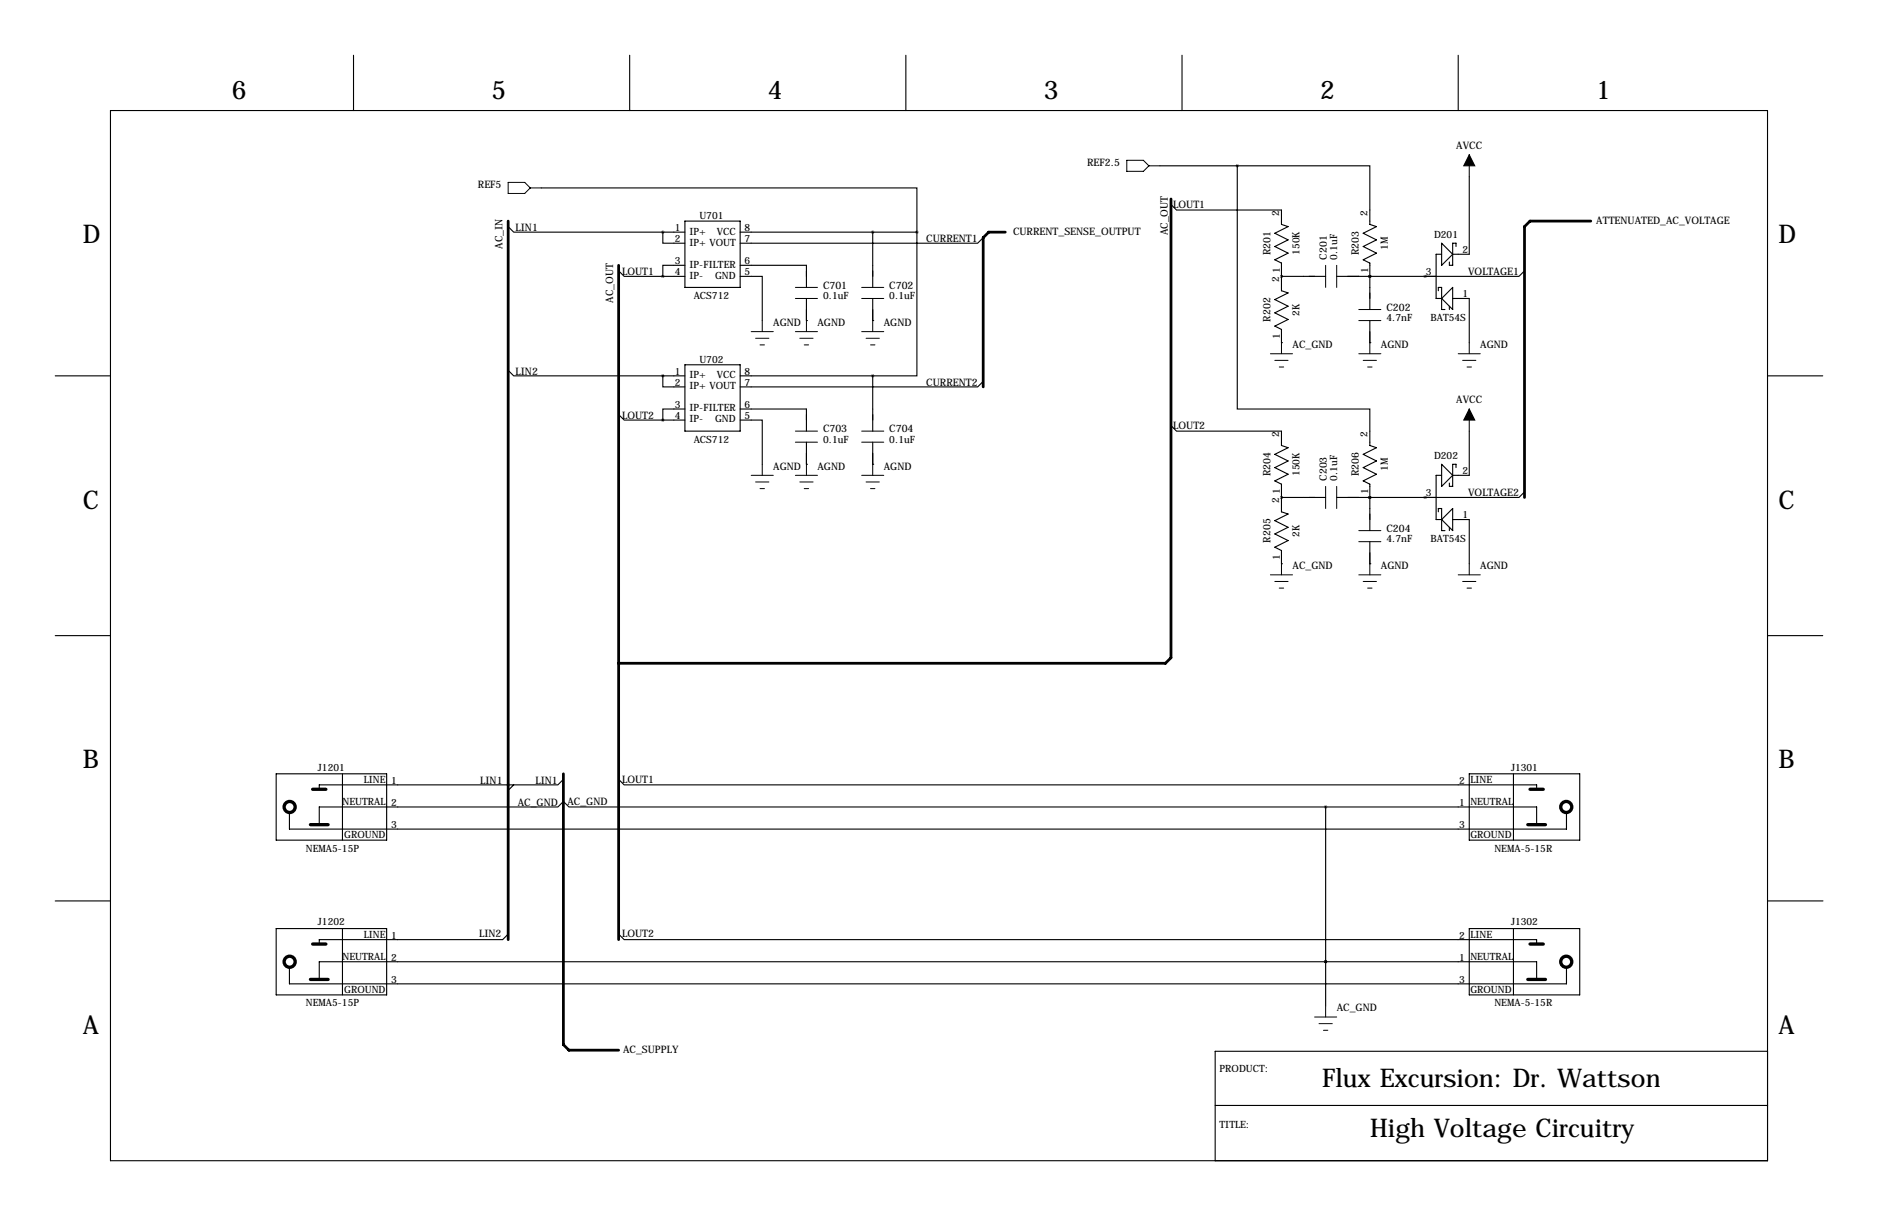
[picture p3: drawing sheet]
<svg xmlns="http://www.w3.org/2000/svg" width="432mm" height="279mm" viewBox="0 0 432 279" stroke-linecap="round" stroke-linejoin="round" font-family="sans-serif">
<g fill="none" stroke="#000" stroke-width=".25">
<path d="M81.3 12.7v12.7M144.8 12.7v12.7M208.3 12.7v12.7M271.8 12.7v12.7M335.3 12.7v12.7M25.4 25.4h381v241.3h-381zM266.7 38.1h17.8M284.5 38.1h30.5v13.5l1.5 .5-3.1 1.5 3.1 1.5-3.1 1.5 3.1 1.6-3.1 1.5 1.6 .8v10.6M284.5 38.1v55.9h30.5v8.4l1.5 .5-3.1 1.5 3.1 1.5-3.1 1.5 3.1 1.6-3.1 1.5 1.6 .8v10.6M116.8 52.1l1.3 1.2h34.3M124.5 43.2h86.3v10.1M152.4 53.3v2.6h5.1"/>
<path d="M152.4 53.3h5.1M157.5 50.8h12.7v15.2h-12.7zM170.2 53.3h40.6M200.7 53.3v12.7M210.8 53.3v33.1h-10.1M226.1 54.6l-1.3 1.3h-54.6M269.2 47l1.3 1.3h24.1v3.3l1.6 .5-3.1 1.5 3.1 1.5-3.1 1.5 3.1 1.6-3.1 1.5 1.5 .8v6.3l1.6 .5-3.1 1.5 3.1 1.6-3.1 1.5 3.1 1.5-3.1 1.5 1.5 .8v3M331.5 58.4h-1.3v10.2h1.3M331.5 55.9l2.5 2.5-2.5 2.6zM334.8 56.6v-.7h-.8v5.1h-.8v-.8M337.8 40.6v17.8h-3.8M142.2 62.2l1.3 1.3h8.9"/>
<path d="M152.4 63.5h5.1M157.5 61h-5.1v2.5M170.2 63.5h5.1v10.2M170.2 61h15.2v5M185.4 73.7h.1M185.4 68.6v5.1M200.7 73.7h.1M200.7 68.6v5.1M294.6 63.5h.1M294.6 78.7h.1M294.6 63.5h10.2M307.3 63.5h22.9"/>
<path d="M315 78.7h.1M315 63.5h.1M315 73.7v5M327.7 63.5h.1M330.7 66.8v-.8h.8v5.1h.7M331.5 68.6l2.5-2.6v5.1zM333.2 70.4v.7M334 68.6h3.8v10.1M350.5 62.2l-1.3 1.3h-21.5M12.7 86.4h12.7M116.8 85.1l1.3 1.3h34.3M142.2 95.2l1.3 1.3h8.9"/>
<path d="M152.4 86.4v2.5h5.1M152.4 86.4h5.1M152.4 96.5h5.1M157.5 94h-5.1v2.5M157.5 83.8h12.7v15.3h-12.7zM170.2 96.5h5.1v10.2M170.2 86.4h30.5M170.2 94h15.2v5.1M200.7 86.4v12.7M226.1 87.6l-1.3 1.3h-54.6M269.2 97.8l1.3 1.3h24.1v3.3l1.6 .5-3.1 1.5 3.1 1.5-3.1 1.5 3.1 1.6-3.1 1.5 1.5 .8v6.3l1.6 .5-3.1 1.5 3.1 1.6-3.1 1.5 3.1 1.5-3.1 1.5 1.5 .8v3M337.8 99.1v10.1h-3.8"/>
<path d="M406.4 86.4h12.7M185.4 106.7h.1M185.4 101.6v5.1M200.7 106.7h.1M200.7 101.6v5.1M294.6 114.3h.1M294.6 114.3h10.2M307.3 114.3h22.9M315 114.3h.1M327.7 114.3h.1M330.7 117.6v-.8h.8v5.1h.7M331.5 109.2h-1.3v10.2h1.3"/>
<path d="M331.5 106.7l2.5 2.5-2.5 2.6zM331.5 119.4l2.5-2.6v5.1zM334 119.4h3.8v10.1M334.8 107.4v-.7h-.8v5.1h-.8v-.8M350.5 113l-1.3 1.3h-21.5M294.6 129.5h.1M315 129.5h.1M315 124.5v5M333.2 121.2v.7M12.7 146h12.7M406.4 146h12.7M63.5 177.8h25.4v15.2h-25.4z"/>
<path d="M78.7 177.8v15.2M129.5 179.1l-1.2 1.2h-11.5M142.2 179.1l1.3 1.2h209.8v1.1M337.8 177.8h25.4v15.2h-25.4zM348 177.8v15.2M66.5 186.7v3.8h293.7v-3.8M116.8 180.3h-43.4v1.1M116.8 180.3v1.3l1.3-1.3M304.8 185.4h-174l-1.3-1.3-1.2 1.3h-54.9v4.1h.3M304.8 185.4h48.5v4.1h-.2M304.8 185.4v45.7M12.7 207h12.7"/>
<path d="M63.5 213.4h25.4v15.2h-25.4zM78.7 213.4v15.2M116.8 214.6l-1.2 1.3h-42.2v1M142.2 214.6l1.3 1.3h209.8v1M337.8 213.4h25.4v15.2h-25.4zM348 213.4v15.2M406.5 207h12.7M66.5 222.2v3.9h293.7v-3.9M73.7 225h-.3v-4h279.9v4h-.2M304.8 221h.1M279.4 254h127M406.4 241.6h-127v25.1"/>
</g>
<g fill="none" stroke="#000" stroke-width=".76">
<path d="M71.4 189.5h4M71.9 181.4h3M351.3 189.5h4M351.8 181.4h3M71.9 216.9h3M351.8 216.9h3M71.4 225h4M351.3 225h4"/>
<circle cx="66.6" cy="185.4" r="1.27"/>
<circle cx="360.1" cy="185.4" r="1.27"/>
<circle cx="66.6" cy="221" r="1.27"/>
<circle cx="360.1" cy="221" r="1.27"/>
</g>
<g fill="none" stroke="#000" stroke-width=".23">
<path d="M259.1 36.8h3.8l1.3 1.3-1.3 1.3h-3.8zM264.2 38.1h2.5M337.8 35.6v5M116.8 41.9h3.8l1.3 1.3-1.3 1.2h-3.8zM121.9 43.2h2.6M172.7 76.2h5.1M173.7 77.7h3.1M174.8 79.2h1M175.3 73.7v2.5M182.9 66h5.1M182.9 68.6h5.1M182.9 76.2h5.1"/>
<path d="M183.9 77.7h3M184.9 79.2h1M185.4 73.7v2.5M198.1 66h5.1M198.1 68.6h5.1M198.1 76.2h5.1M199.1 77.7h3.1M200.2 79.2h1M200.7 73.7v2.5M294.6 78.7v2.6M304.8 61v5M307.3 61v5"/>
<path d="M312.4 71.1h5.1M312.4 73.7h5.1M315 78.7v2.6M337.8 78.7v2.6M182.9 99.1h5.1M198.1 99.1h5.1M292.1 81.3h5.1M293.1 82.8h3.1M294.1 84.3h1M312.4 81.3h5.1M313.4 82.8h3.1M314.5 84.3h1"/>
<path d="M335.3 81.3h5.1M336.3 82.8h3M337.3 84.3h1M337.8 94v5.1M172.7 109.2h5.1M173.7 110.7h3.1M174.8 112.3h1M175.3 106.7v2.5M182.9 101.6h5.1M182.9 109.2h5.1M183.9 110.7h3M184.9 112.3h1"/>
<path d="M185.4 106.7v2.5M198.1 101.6h5.1M198.1 109.2h5.1M199.1 110.7h3.1M200.2 112.3h1M200.7 106.7v2.5M304.8 111.8v5M307.3 111.8v5M292.1 132.1h5.1M293.1 133.6h3.1M294.1 135.1h1M294.6 129.5v2.6"/>
<path d="M312.4 121.9h5.1M312.4 124.5h5.1M312.4 132.1h5.1M313.4 133.6h3.1M314.5 135.1h1M315 129.5v2.6M335.3 132.1h5.1M336.3 133.6h3M337.3 135.1h1M337.8 129.5v2.6M302.3 233.7h5M303.3 235.2h3"/>
<path d="M304.3 236.7h1M304.8 231.1v2.6"/>
</g>
<path d="M337.8 35.6l1.3 2.5h-2.6zM337.8 94l1.3 2.5h-2.6z" fill="#000" stroke="#000" stroke-width=".23"/>
<path d="M294.6 63.5a.05 .05 0 0 0 .1 0 .05 .05 0 0 0-.1 0zM294.6 114.3a.05 .05 0 0 0 .1 0 .05 .05 0 0 0-.1 0zM314.9 114.3a.05 .05 0 0 0 .1 0 .05 .05 0 0 0-.1 0zM314.9 114.3a.05 .05 0 0 0 .1 0 .05 .05 0 0 0-.1 0zM327.6 63.5a.05 .05 0 0 0 .1 0 .05 .05 0 0 0-.1 0zM327.6 114.3a.05 .05 0 0 0 .1 0 .05 .05 0 0 0-.1 0zM314.9 63.5a.05 .05 0 0 0 .1 0 .05 .05 0 0 0-.1 0zM314.9 63.5a.05 .05 0 0 0 .1 0 .05 .05 0 0 0-.1 0zM116.8 180.3a.05 .05 0 0 0 .1 0 .05 .05 0 0 0-.1 0zM200.6 86.4a.05 .05 0 0 0 .1 0 .05 .05 0 0 0-.1 0zM200.6 53.3a.05 .05 0 0 0 .1 0 .05 .05 0 0 0-.1 0z" fill="#000" stroke="#000" stroke-width=".63"/>
<path d="M116.8 50.8v165.1M231.1 53.3h-3.8l-1.2 1.3v34.3M269.2 45.7v105.4l-1.2 1.3h-125.8M365.8 50.8h-14l-1.3 1.3v62.2M142.2 61v154.9M129.5 177.8v62.2l1.3 1.3h11.4" fill="none" stroke="#000" stroke-width=".63"/>
<g font-size="5.9">
<text x="53.3" y="22.9">6</text>
<text x="113" y="22.9">5</text>
<text x="176.5" y="22.9">4</text>
<text x="240" y="22.9">3</text>
<text x="303.5" y="22.9">2</text>
<text x="367" y="22.9">1</text>
<text x="19" y="55.9">D</text>
<text x="408.9" y="55.9">D</text>
<text x="19" y="116.8">C</text>
<text x="408.9" y="116.8">C</text>
<text x="19" y="176.5">B</text>
<text x="408.9" y="176.5">B</text>
<text x="19" y="237.5">A</text>
<text x="408.9" y="237.5">A</text>
<text x="304" y="249.7">Flux Excursion: Dr. Wattson</text>
<text x="315.1" y="261.2">High Voltage Circuitry</text>
</g>
<g font-size="2.4">
<text x="334.8" y="34.3">AVCC</text>
<text x="249.9" y="38.1">REF2.5</text>
<text x="109.9" y="43.2">REF5</text>
<text x="269.8" y="47.8">LOUT1</text>
<text x="118.5" y="53.1">LIN1</text>
<text x="367" y="51.6">ATTENUATED_AC_VOLTAGE</text>
<text x="115.6" y="57.2" transform="rotate(-90 115.6 57.2)">AC_IN</text>
<text x="213" y="55.6">CURRENT1</text>
<text x="232.9" y="54.1">CURRENT_SENSE_OUTPUT</text>
<text x="268.5" y="54.1" transform="rotate(-90 268.5 54.1)">AC_OUT</text>
<text x="292.1" y="58.7" transform="rotate(-90 292.1 58.7)">R201</text>
<text x="305.1" y="59.7" transform="rotate(-90 305.1 59.7)">C201</text>
<text x="312.4" y="58.7" transform="rotate(-90 312.4 58.7)">R203</text>
<text x="143" y="63.2">LOUT1</text>
<text x="337.6" y="63.2">VOLTAGE1</text>
<text x="141" y="69.6" transform="rotate(-90 141 69.6)">AC_OUT</text>
<text x="189.2" y="66.3">C701</text>
<text x="204.5" y="66.3">C702</text>
<text x="318.8" y="71.4">C202</text>
<text x="177.8" y="74.9">AGND</text>
<text x="188" y="74.9">AGND</text>
<text x="203.2" y="74.9">AGND</text>
<text x="292.1" y="73.9" transform="rotate(-90 292.1 73.9)">R202</text>
<text x="297.2" y="80">AC_GND</text>
<text x="317.5" y="80">AGND</text>
<text x="340.4" y="80">AGND</text>
<text x="118.5" y="86.1">LIN2</text>
<text x="213" y="88.6">CURRENT2</text>
<text x="334.8" y="92.7">AVCC</text>
<text x="143" y="96.3">LOUT2</text>
<text x="189.2" y="99.3">C703</text>
<text x="204.5" y="99.3">C704</text>
<text x="269.8" y="98.6">LOUT2</text>
<text x="177.8" y="107.9">AGND</text>
<text x="188" y="107.9">AGND</text>
<text x="203.2" y="107.9">AGND</text>
<text x="292.1" y="109.5" transform="rotate(-90 292.1 109.5)">R204</text>
<text x="305.1" y="110.5" transform="rotate(-90 305.1 110.5)">C203</text>
<text x="312.4" y="109.5" transform="rotate(-90 312.4 109.5)">R206</text>
<text x="337.6" y="114">VOLTAGE2</text>
<text x="292.1" y="124.7" transform="rotate(-90 292.1 124.7)">R205</text>
<text x="318.8" y="122.2">C204</text>
<text x="297.2" y="130.8">AC_GND</text>
<text x="317.5" y="130.8">AGND</text>
<text x="340.4" y="130.8">AGND</text>
<text x="143" y="179.8">LOUT1</text>
<text x="110.4" y="180.1">LIN1</text>
<text x="119" y="185.2">AC_GND</text>
<text x="123.1" y="180.1">LIN1</text>
<text x="130.5" y="184.9">AC_GND</text>
<text x="110.2" y="215.4">LIN2</text>
<text x="143" y="215.4">LOUT2</text>
<text x="307.3" y="232.4">AC_GND</text>
<text x="143.3" y="242.1">AC_SUPPLY</text>
</g>
<g font-size="2.3">
<text x="155.1" y="53.1">1</text>
<text x="158.5" y="53.9">IP+</text>
<text x="160.8" y="50.3">U701</text>
<text x="164.8" y="53.9">VCC</text>
<text x="171.2" y="53.1">8</text>
<text x="294.1" y="49.6" transform="rotate(-90 294.1 49.6)">2</text>
<text x="314.5" y="49.6" transform="rotate(-90 314.5 49.6)">2</text>
<text x="155.1" y="55.6">2</text>
<text x="158.5" y="56.4">IP+ VOUT</text>
<text x="171.2" y="55.6">7</text>
<text x="298.8" y="58.6" transform="rotate(-90 298.8 58.6)">150K</text>
<text x="307.4" y="59.7" transform="rotate(-90 307.4 59.7)">0.1uF</text>
<text x="319.1" y="57.4" transform="rotate(-90 319.1 57.4)">1M</text>
<text x="329.7" y="54.6">D201</text>
<text x="336.3" y="58.2">2</text>
<text x="155.1" y="60.7">3</text>
<text x="155.1" y="63.2">4</text>
<text x="158.5" y="61.5">IP-FILTER</text>
<text x="158.5" y="64.1">IP-</text>
<text x="164.4" y="64.1">GND</text>
<text x="171.2" y="63.2">5</text>
<text x="171.2" y="60.7">6</text>
<text x="294.1" y="64.8" transform="rotate(-90 294.1 64.8)">2</text>
<text x="294.2" y="62.6" transform="rotate(-90 294.2 62.6)">1</text>
<text x="314.6" y="62.6" transform="rotate(-90 314.6 62.6)">1</text>
<text x="327.9" y="63.2">3</text>
<text x="159.5" y="68.7">ACS712</text>
<text x="189.2" y="68.7">0.1uF</text>
<text x="204.5" y="68.7">0.1uF</text>
<text x="336.3" y="68.3">1</text>
<text x="294.2" y="77.9" transform="rotate(-90 294.2 77.9)">1</text>
<text x="298.8" y="72.5" transform="rotate(-90 298.8 72.5)">2K</text>
<text x="318.8" y="73.7">4.7nF</text>
<text x="328.9" y="73.7">BAT54S</text>
<text x="160.8" y="83.3">U702</text>
<text x="155.1" y="86.1">1</text>
<text x="155.1" y="88.6">2</text>
<text x="158.5" y="86.9">IP+</text>
<text x="158.5" y="89.5">IP+ VOUT</text>
<text x="164.8" y="86.9">VCC</text>
<text x="171.2" y="88.6">7</text>
<text x="171.2" y="86.1">8</text>
<text x="155.1" y="93.7">3</text>
<text x="158.5" y="94.5">IP-FILTER</text>
<text x="171.2" y="93.7">6</text>
<text x="155.1" y="96.3">4</text>
<text x="158.5" y="97.1">IP-</text>
<text x="159.5" y="101.7">ACS712</text>
<text x="164.4" y="97.1">GND</text>
<text x="171.2" y="96.3">5</text>
<text x="189.2" y="101.7">0.1uF</text>
<text x="204.5" y="101.7">0.1uF</text>
<text x="294.1" y="100.4" transform="rotate(-90 294.1 100.4)">2</text>
<text x="314.5" y="100.4" transform="rotate(-90 314.5 100.4)">2</text>
<text x="329.7" y="105.4">D202</text>
<text x="294.2" y="113.4" transform="rotate(-90 294.2 113.4)">1</text>
<text x="298.8" y="109.4" transform="rotate(-90 298.8 109.4)">150K</text>
<text x="307.4" y="110.5" transform="rotate(-90 307.4 110.5)">0.1uF</text>
<text x="314.6" y="113.4" transform="rotate(-90 314.6 113.4)">1</text>
<text x="319.1" y="108.2" transform="rotate(-90 319.1 108.2)">1M</text>
<text x="336.3" y="109">2</text>
<text x="294.1" y="115.6" transform="rotate(-90 294.1 115.6)">2</text>
<text x="327.9" y="114">3</text>
<text x="336.3" y="119.1">1</text>
<text x="298.8" y="123.3" transform="rotate(-90 298.8 123.3)">2K</text>
<text x="318.8" y="124.5">4.7nF</text>
<text x="328.9" y="124.5">BAT54S</text>
<text x="294.2" y="128.7" transform="rotate(-90 294.2 128.7)">1</text>
<text x="73.1" y="177">J1201</text>
<text x="83.6" y="179.9">LINE</text>
<text x="338.1" y="179.9">LINE</text>
<text x="347.4" y="177">J1301</text>
<text x="78.8" y="185">NEUTRAL</text>
<text x="89.9" y="180.1">1</text>
<text x="89.9" y="185.2">2</text>
<text x="335.5" y="180.1">2</text>
<text x="335.5" y="185.2">1</text>
<text x="338.1" y="185">NEUTRAL</text>
<text x="89.9" y="190.2">3</text>
<text x="335.5" y="190.2">3</text>
<text x="70.3" y="195.7">NEMA5-15P</text>
<text x="79.2" y="192.6">GROUND</text>
<text x="338.1" y="192.6">GROUND</text>
<text x="343.6" y="195.7">NEMA-5-15R</text>
<text x="73.1" y="212.6">J1202</text>
<text x="83.6" y="215.4">LINE</text>
<text x="89.9" y="215.6">1</text>
<text x="335.5" y="215.6">2</text>
<text x="338.1" y="215.4">LINE</text>
<text x="347.4" y="212.6">J1302</text>
<text x="78.8" y="220.5">NEUTRAL</text>
<text x="89.9" y="220.7">2</text>
<text x="335.5" y="220.7">1</text>
<text x="338.1" y="220.5">NEUTRAL</text>
<text x="89.9" y="225.8">3</text>
<text x="335.5" y="225.8">3</text>
<text x="70.3" y="231.2">NEMA5-15P</text>
<text x="79.2" y="228.1">GROUND</text>
<text x="338.1" y="228.1">GROUND</text>
<text x="343.6" y="231.2">NEMA-5-15R</text>
<text x="280.4" y="246.4">PRODUCT:</text>
<text x="280.4" y="259.1">TITLE:</text>
</g>
</svg>
